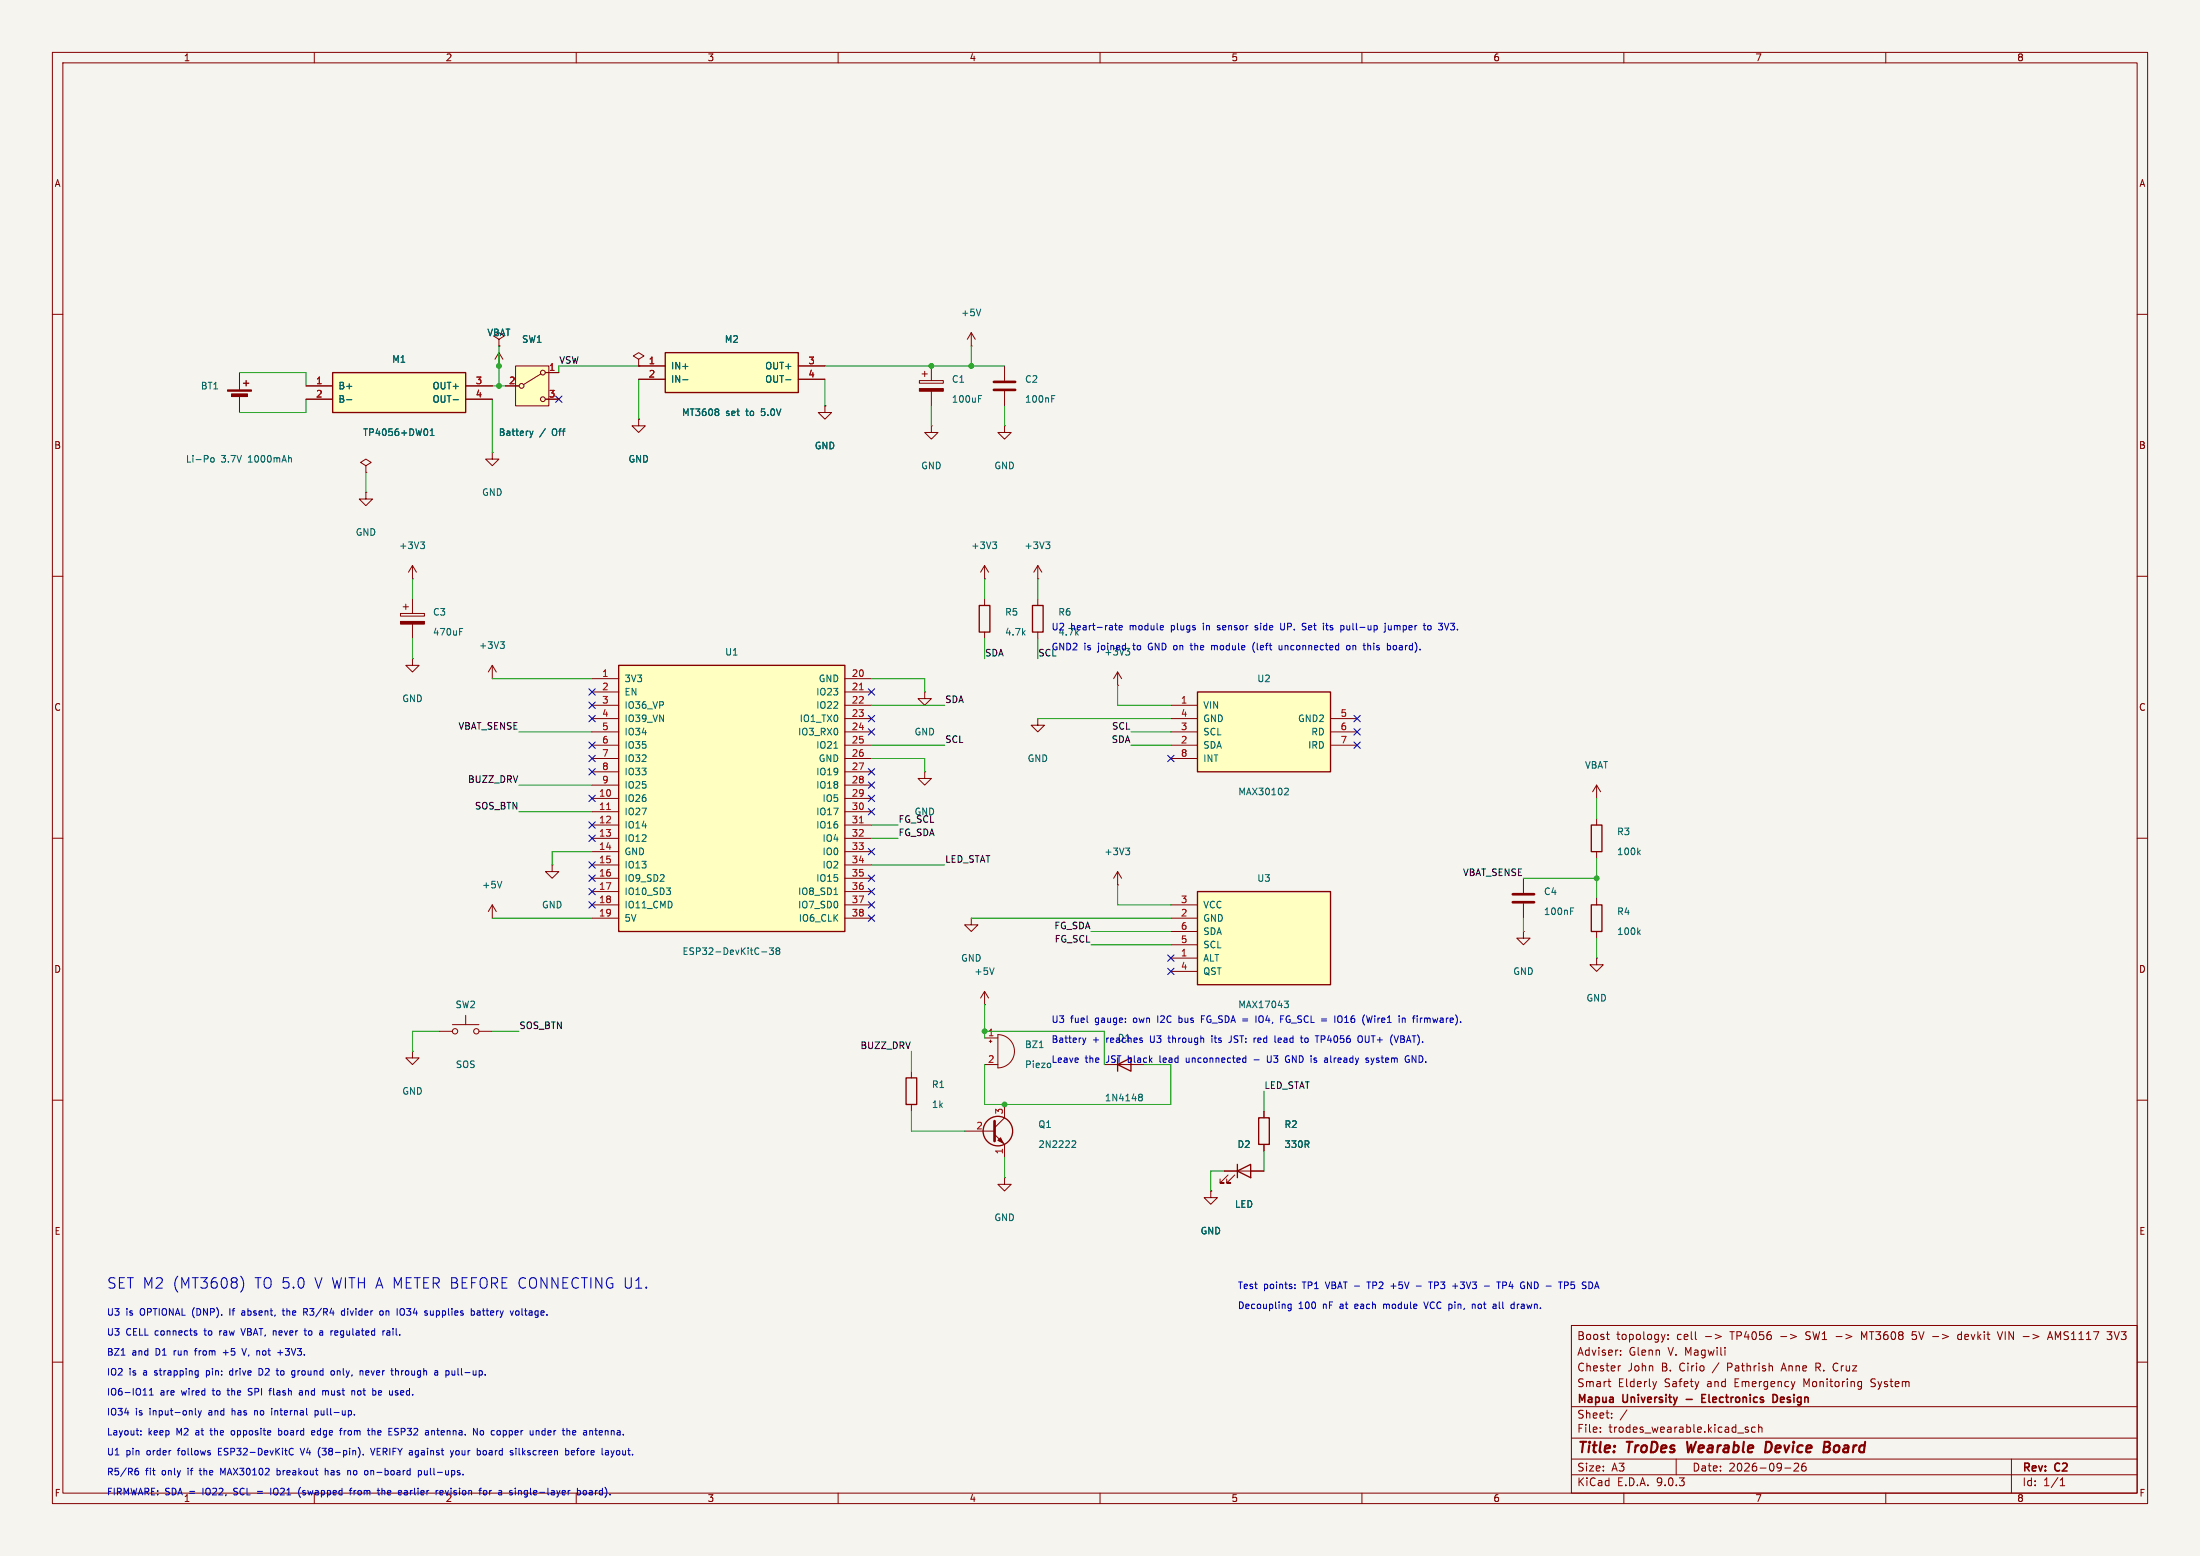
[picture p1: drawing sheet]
<svg xmlns="http://www.w3.org/2000/svg" width="420mm" height="297mm" viewBox="0 0 420 297" stroke-linecap="round" stroke-linejoin="round" font-family="sans-serif">
<path d="M0 0h420v297h-420z" fill="#f5f4ef" stroke="#f5f4ef" stroke-width=".19"/>
<g fill="none" stroke="#840000" stroke-width=".19">
<path d="M10 10h400v277h-400zM12 12h396v273h-396zM60 10v2M110 10v2M160 10v2M210 10v2M260 10v2M310 10v2M360 10v2M10 60h2M408 60h2M10 110h2"/>
<path d="M408 110h2M10 160h2M408 160h2M10 210h2M408 210h2M300 253h108v32h-108zM306.7 254.7h.5M306.9 255.6l.3 .1M309.4 258.5v.2M309.4 257.8v.1M317.9 254.7l-.4 1M318.4 255.5v.2"/>
<path d="M318.4 254.8v.1M325.6 255.1h1.1M327.4 254.7l1.2 .4-1.2 .4M329.3 257.2v.1M339.9 255.1h1.2M341.8 254.7l1.1 .4-1.1 .4M355.9 255.3l-.5-1.1v1.5M365 255.5l.6 .2M365.8 254.2h-.7l-.1 .7 .6-.1M374.4 254.8l-.4-.1-.3 .3 .2 .6h.5M381.3 254.2l.5 1.5 .5-1.5M390.9 255.7l.5-1.5 .5 1.5"/>
<path d="M391 255.3h.7M402.2 254.2h1l-.5 .6 .4 .1 .1 .5-.3 .3h-.5M403.6 254.2l.5 1.5M10 260h2M300 278.5h108M300 274.5h108M300 268.5h108M305.5 273.2v.2M305.5 272.5v.1M306.9 263.7h.6M307.2 264.6l.3 .1M307.7 270.5v.2"/>
<path d="M307.7 269.8v.1M309.4 260.7l-.4 .1M310.6 269.1l-1.3 1.9M316.2 263.7l-.3 1M320 278.5v3M333.7 272.5l-.3-.1-.2 .2v.2l.5 .2v.3h-.5M335.1 272.5l-.4-.1-.3 .3 .1 .6h.6M335.7 272.5l.2-.1 .4 .1 .1 .9M335.7 271.9v1.5M342.5 279.4l.6-.1 .2 .1 .1 .3-1 1.1h1M344.7 279.3a.59 .59 0 0 0-.8 .6v.6l.2 .2 .4 .1 .2-.2 .1-.5-.1-.2h-.5l-.3 .2M346.7 261h.5"/>
<path d="M347.2 260.2h-.5v1.5M354.9 263.7l.5 .1M355.4 264.6l-.5 .1M355.4 263.7v1.2l-.2 .2-.3 .1M384 278.5v6.5M408 260h2M60 285v2M110 285v2M160 285v2M210 285v2M260 285v2M300 281.5h108"/>
<path d="M310 285v2M340.7 280.2h1.2M360 285v2M393.3 283.6h.9M393.3 282.5l.4-.4v1.5"/>
</g>
<path d="M322.1 275.2l.2 2 .5-1.4M338 275.3l-.8-.1-.2 2h.4l.5-.3M348.2 276.2h.7M348.3 275.2l.9 .1a.51 .51 0 0 1 .1 .5 .51 .51 0 0 1-.4 .4M348.9 276.2l.3 .1a.58 .58 0 0 1-.3 .9h-.8" fill="none" stroke="#840000" stroke-width=".4"/>
<path d="M324.9 266.9h.5M325.6 266.2h-.7v1.5h.7M338.5 266.2a.76 .76 0 0 1 .8 .7 .76 .76 0 0 1-.8 .8z" fill="none" stroke="#840000" stroke-width=".3"/>
<path d="M118.1 127h43.2v50.8h-43.2z" fill="#ffffc2"/>
<path d="M118.1 127h43.2v50.8h-43.2z" fill="none" stroke="#840000" stroke-width=".25"/>
<g fill="none" stroke="#840000" stroke-width=".19">
<path d="M113 129.5h5.1M113 132.1h5.1M113 134.6h5.1M113 137.2h5.1M113 139.7h5.1M161.3 129.5h5.1M161.3 132.1h5.1M161.3 134.6h5.1M161.3 137.2h5.1M161.3 139.7h5.1M113 142.2h5.1M113 144.8h5.1"/>
<path d="M113 147.3h5.1M113 149.9h5.1M113 152.4h5.1M113 154.9h5.1M113 157.5h5.1M161.3 142.2h5.1M161.3 144.8h5.1M161.3 147.3h5.1M161.3 149.9h5.1M161.3 152.4h5.1M161.3 154.9h5.1M161.3 157.5h5.1"/>
<path d="M113 160h5.1M113 162.6h5.1M113 165.1h5.1M113 167.6h5.1M113 170.2h5.1M113 172.7h5.1M113 175.3h5.1M161.3 160h5.1M161.3 162.6h5.1M161.3 165.1h5.1M161.3 167.6h5.1M161.3 170.2h5.1"/>
<path d="M161.3 172.7h5.1M161.3 175.3h5.1"/>
</g>
<path d="M164.1 131.7h.7M115.8 154.5h.7M164.1 157.1h.7" fill="none" stroke="#a90000" stroke-width=".19"/>
<path d="M159.2 142.8h.7M127.2 169.5h.8l-.4 .5M127.9 170.1v.5M159.2 170.8h.7M145.4 181.7h1M146.9 180.9h.8l-.5 .5 .4 .1v.6l-.2 .1-.5-.1M148.4 181.5l-.3-.3 .3-.3h.2l.3 .3-.3 .3M148.4 181.5l-.3 .2 .1 .4 .2 .1 .3-.1 .2-.2v-.2l-.3-.2M148.4 181.5h.2" fill="none" stroke="#006464" stroke-width=".19"/>
<path d="M127 67.3h25.4v7.6h-25.4z" fill="#ffffc2"/>
<path d="M127 67.3h25.4v7.6h-25.4zM197.1 115.6h2v5.1h-2z" fill="none" stroke="#840000" stroke-width=".25"/>
<g fill="none" stroke="#840000" stroke-width=".19">
<path d="M121.9 69.9h5.1M121.9 72.4h5.1M152.4 69.9h5.1M152.4 72.4h5.1M157.5 77.5v1.2h1.2l-1.2 1.3-1.3-1.3h1.3M157.5 77.5h.1M177.8 81.3v1.3h1.3l-1.3 1.2-1.3-1.2h1.3M177.8 81.3h.1M191.8 81.3v1.3h1.2l-1.2 1.2-1.3-1.2h1.3M191.8 81.3h.1M198.1 114.3v1.3M198.1 137.2v1.2h1.3l-1.3 1.3-1.3-1.3h1.3"/>
<path d="M198.1 137.2h.1M198.1 120.7v1.2M213.4 130.8h.1M213.4 128.3l-.8 1.2M213.4 128.3l.7 1.2M213.4 128.3v2.5M213.4 168.9h.1M213.4 166.4v2.5M213.4 166.4l-.8 1.2M213.4 166.4l.7 1.2M188 191.8h.1M188 189.2l-.8 1.3"/>
<path d="M188 189.2l.7 1.3M188 189.2v2.6"/>
</g>
<path d="M130.4 72.5h.9M137.1 78.1l.1 .2-.1 .2M137.1 78.7l.1 .1-.1 .5M150 72.5h1M214.9 123.8h.8l-.5 .5M215.4 124.3l.3 .2v.3l-.3 .2M214.9 161.9h.8l-.5 .5M215.4 162.4l.3 .2v.3l-.3 .2M189.8 184.7l-.4 1.3" fill="none" stroke="#006464" stroke-width=".19"/>
<path d="M228.6 132.1h25.4v15.2h-25.4z" fill="#ffffc2"/>
<path d="M228.6 132.1h25.4v15.2h-25.4z" fill="none" stroke="#840000" stroke-width=".25"/>
<path d="M223.5 134.6h5.1M223.5 137.2h5.1M223.5 139.7h5.1M254 137.2h5.1M254 139.7h5.1M223.5 142.2h5.1M223.5 144.8h5.1M254 142.2h5.1" fill="none" stroke="#840000" stroke-width=".19"/>
<path d="M245.4 150.4l.4 .1 .2 .3-.8 .9h.8" fill="none" stroke="#006464" stroke-width=".19"/>
<path d="M98.4 69.9h6.4v7.6h-6.4z" fill="#ffffc2"/>
<g fill="none" stroke="#840000" stroke-width=".19">
<path d="M95.2 64.8l1.1-.7-1.1-.6-1 .6 1 .7v1.2M95.2 66h.1M95.2 67.3l-.7 1.3M95.2 67.3l.8 1.3M95.2 67.3v2.6M96.5 73.7h2.6M98.4 69.9h6.4v7.6h-6.4zM103.3 71.4l-3.4 2M104.1 71.1h2.6M104.1 76.2h2.6M175.5 72.6h4.6v.6h-4.6zM176 71.4h1"/>
<path d="M176.5 70.9v1M177.8 69.9v2.7M177.8 74.7v2.8M185.4 66h.1M185.4 63.5l-.7 1.3M185.4 63.5l.8 1.3M185.4 63.5v2.5M94 86.4v1.2h1.2l-1.2 1.3-1.3-1.3h1.3M94 86.4h.1M76.5 117.1h4.5v.5h-4.5zM77 115.8h1M77.5 115.3v1"/>
<path d="M78.7 110.5h.1M78.7 108l-.7 1.2M78.7 108l.8 1.2M78.7 108v2.5M78.7 114.3v2.8M78.7 119.1v2.8M188 110.5h.1M188 108l-.8 1.2M188 108l.7 1.2M188 108v2.5M188 114.3v1.3M198.1 110.5h.1"/>
<path d="M198.1 108l-.7 1.2M198.1 108l.8 1.2M198.1 108v2.5M78.7 125.7v1.3h1.3l-1.3 1.3-1.2-1.3h1.2M78.7 125.7h.1M188 120.7v1.2M304.8 149.9l-.8 1.2M304.8 149.9l.8 1.2M304.8 149.9v2.5M94 175.3h.1M94 172.7l-.8 1.3M94 172.7l.7 1.3"/>
<path d="M94 172.7v2.6M105.4 165.1v1.3h1.3l-1.3 1.2-1.3-1.2h1.3M105.4 165.1h.1M290.8 177.8v1.3h1.3l-1.3 1.2-1.2-1.2h1.2M290.8 177.8h.1M290.8 167.6v2.8M290.8 172.5v2.8M304.8 171.5v1.2M304.8 177.8v1.3M83.8 196.9h2.6M86.4 195.6h5M88.9 193.8v1.8"/>
<path d="M91.4 196.9h2.6M188 198.1h2.5M188.8 198.8h.6M189.1 198.5v.5M190.5 197.5a3.2 3.2 0 0 1 3.2 3.2 3.2 3.2 0 0 1-3.2 3.1zM304.8 182.9v1.3h1.3l-1.3 1.2-1.3-1.2h1.3M304.8 182.9h.1M78.7 200.7v1.2h1.3l-1.3 1.3-1.2-1.3h1.2M78.7 200.7h.1M184.1 215.9h5.8M188 203.2h2.5M189.9 216.5l1.9 1.9v2.6"/>
<path d="M191.8 210.8v2.6l-1.9 1.9"/>
<circle cx="99.6" cy="73.7" r=".46"/>
<circle cx="103.6" cy="71.1" r=".46"/>
<circle cx="103.6" cy="76.2" r=".46"/>
<circle cx="86.9" cy="196.9" r=".51"/>
<circle cx="90.9" cy="196.9" r=".51"/>
</g>
<g fill="none" stroke="#006464" stroke-width=".19">
<path d="M187.2 59l-.4 1.3M186.8 76.1h.4M186.8 75.5h.6M101.1 82.3l.3 .8M101.4 83.1l-.1 .4M101.8 82.3l-.4 .8M80.3 103.4h.7l-.4 .5M80.8 103.9l.2 .3v.3l-.2 .2M87.7 120h.6M189.5 103.4h.8l-.5 .5M190 103.9l.3 .3v.3l-.3 .2M199.6 103.4h.8l-.4 .5"/>
<path d="M200.2 103.9l.2 .3v.3l-.2 .2M87.7 120.6h.5M95.8 168.2l-.4 1.3M299.8 173.9h.5M299.8 173.3h.6M312.8 177.9l.3 .5M313.1 177.5l-.4 .5M198.4 200h.7M200.6 203.5l-.1 .2M204.8 217.7l.4 .1 .2 .3-.8 .9h.8"/>
</g>
<path d="M288.8 170.7h4.1M288.8 172.2h4.1M189.9 214v3.8" fill="none" stroke="#840000" stroke-width=".51"/>
<g fill="none" stroke="#840000" stroke-width=".25">
<path d="M186.9 115.6h2.1v5.1h-2.1zM303.8 172.7h2v5.1h-2z"/>
<circle cx="190.5" cy="215.9" r="2.82"/>
</g>
<g fill="#840000" stroke="#840000" stroke-width=".19">
<path d="M190.5 217.7l.5-.5 .5 1z"/>
<path d="M175.5 74.2h4.6v.5h-4.6z"/>
<path d="M76.5 118.6h4.5v.5h-4.5z"/>
</g>
<path d="M63.5 71.1h25.4v7.6h-25.4z" fill="#ffffc2"/>
<path d="M63.5 71.1h25.4v7.6h-25.4zM213.4 203.2l2.5-1.3v2.6zM213.4 201.9v2.6M240.3 213.4h2v5h-2z" fill="none" stroke="#840000" stroke-width=".25"/>
<g fill="none" stroke="#840000" stroke-width=".19">
<path d="M58.4 73.7h5.1M58.4 76.2h5.1M88.9 73.7h5.1M88.9 76.2h5.1M121.9 68.6l1-.7-1-.6-1 .6 1 .7v1.3M121.9 69.9h.1M69.8 88.9l1.1-.6-1.1-.7-1 .7 1 .6v1.3M69.8 90.2h.1M69.8 94v1.3h1.3l-1.3 1.2-1.2-1.2h1.2M69.8 94h.1M121.9 80v1.3h1.3l-1.3 1.3-1.3-1.3h1.3M121.9 80h.1"/>
<path d="M176.5 147.3v1.3h1.3l-1.3 1.3-1.2-1.3h1.2M176.5 147.3h.1M241.3 212.1v1.3M241.3 218.4v1.3"/>
</g>
<path d="M66.2 76.3h1M86.5 76.3h1M81.6 82.1v.8M82.1 83.1h.8M82.1 82.2l.4-.3v1.2M217.5 209.3l.1 .1M217.5 208.9h.3l.2 .1 .1 .2-.3 .2M217.6 209.4h.2M217.6 209.4l-.1 .1M217.8 209.4l.3 .2-.1 .4-.2 .1h-.3" fill="none" stroke="#006464" stroke-width=".19"/>
<path d="M228.6 170.2h25.4v17.8h-25.4z" fill="#ffffc2"/>
<path d="M46.5 73.2h1M47 72.6v1.1M303.8 157.5h2v5.1h-2zM228.6 170.2h25.4v17.8h-25.4zM173 205.7h2v5.1h-2zM236.2 223.5l2.6-1.3v2.6zM236.2 222.2v2.6" fill="none" stroke="#840000" stroke-width=".25"/>
<g fill="none" stroke="#840000" stroke-width=".19">
<path d="M45.7 71.1v3.3M45.7 75.4v3.3M58.4 73.7h5.1M58.4 76.2h5.1M88.9 73.7h5.1M88.9 76.2h5.1M95.2 66h.1M96.5 73.7h2.6M104.1 76.2h2.6M104.1 71.1h2.6M121.9 69.9h.1M121.9 69.9h5.1"/>
<path d="M121.9 72.4h5.1M152.4 69.9h5.1M152.4 72.4h5.1M157.5 77.5h.1M191.8 69.9v2.7M191.8 74.7v2.8M121.9 80h.1M94 129.5h.1M94 127l-.8 1.3M94 127l.7 1.3M94 127v2.5M176.5 132.1v1.3h1.3l-1.3 1.2-1.2-1.2h1.2"/>
<path d="M176.5 132.1h.1M304.8 156.2v1.3M185.4 175.3v1.2h1.3l-1.3 1.3-1.3-1.3h1.3M185.4 175.3h.1M223.5 172.7h5.1M223.5 175.3h5.1M223.5 177.8h5.1M304.8 162.6v1.2M223.5 180.3h5.1M223.5 182.9h5.1M223.5 185.4h5.1M174 204.5v1.2"/>
<path d="M174 210.8v1.3M241.3 212.1v1.3M241.3 218.4v1.3M191.8 224.8v1.3h1.2l-1.2 1.2-1.3-1.2h1.3M191.8 224.8h.1M231.1 227.3v1.3h1.3l-1.3 1.3-1.2-1.3h1.2M231.1 227.3h.1M233.7 223.5h7.6M234.4 224.3l-1.5 1.5h.8h-.8v-.8M235.7 224.3l-1.5 1.5h.7h-.7v-.8"/>
</g>
<g fill="none" stroke="#006464" stroke-width=".19">
<path d="M66.2 76.3h1M86.5 76.3h1M130.4 72.5h.9M137.1 78.1l.1 .2-.1 .2M137.1 78.7l.1 .1-.1 .5M150 72.5h1M200.8 76.1h.4M200.8 75.5h.6M40.3 87.5l.2-.1 .3 .1 .1 .5-.1 .1-.3 .1-.2-.1zM55.5 87.4l.1 .1v.7M81.6 82.1v.8M82.1 83.1h.8"/>
<path d="M82.1 82.2l.4-.3v1.2M101.1 82.3l.3 .8M101.4 83.1l-.1 .4M101.8 82.3l-.4 .8M95.5 122.5h.8l-.4 .5M96 123l.3 .2v.3l-.3 .3M312.8 162.7l.3 .4M313.1 162.3l-.4 .5M245.2 191.1h.8l-.5 .5 .4 .1 .1 .4-.3 .2h-.3"/>
</g>
<g fill="#840000" stroke="#840000" stroke-width=".19">
<path d="M43.4 74.4h4.6v.3h-4.6z"/>
<path d="M44.2 75.2h3v.5h-3z"/>
</g>
<path d="M189.7 72.9h4.1M189.7 74.4h4.1" fill="none" stroke="#840000" stroke-width=".51"/>
<g fill="none" stroke="#009600" stroke-width=".19">
<path d="M45.7 71.1h12.7v2.6M58.4 76.2v2.5h-12.7M94 73.7h2.5M94 76.2v10.2M95.2 66v7.7M121.9 69.9h-15.2v1.2M121.9 72.4v7.6M157.5 69.9h34.3M157.5 72.4v5.1M177.8 77.5v3.8M185.4 66v3.9M191.8 77.5v3.8"/>
<path d="M69.8 90.2v3.8M78.7 110.5v3.8M188 110.5v3.8M198.1 110.5v3.8M78.7 121.9v3.8M94 129.5h19M99.1 139.7h13.9M166.4 129.5h10.1v2.6M166.4 134.6h13.9M188 121.9v3.8M198.1 121.9v3.8M198.1 137.2h25.4"/>
<path d="M213.4 130.8v3.8h10.1M215.9 139.7h7.6M99.1 149.9h13.9M99.1 154.9h13.9M166.4 157.5h5M166.4 144.8h10.1v2.5M166.4 142.2h13.9M215.9 142.2h7.6M304.8 152.4v3.8M94 175.3h19M113 162.6h-7.6v2.5M166.4 165.1h13.9"/>
<path d="M166.4 160h5M185.4 175.3h38.1M208.3 177.8h15.2M213.4 168.9v3.8h10.1M290.8 175.3v2.5M290.8 167.6h14M304.8 163.8v7.7M304.8 179.1v3.8M83.8 196.9h-5.1v3.8M94 196.9h5.1M188 191.8v6.3M188 196.9h22.8v6.3"/>
<path d="M208.3 180.3h15.2M174 200.7v3.8M174 212.1v3.8h10.1M188 203.2v7.6h35.5v-7.6h-5.1M241.3 208.3v3.8M241.3 219.7v3.8M191.8 221v3.8M233.7 223.5h-2.6v3.8"/>
</g>
<g fill="none" stroke="#000084" stroke-width=".19">
<path d="M106.1 75.6l1.2 1.2M107.3 75.6l-1.2 1.2M112.4 134l1.2 1.2M112.4 131.5l1.2 1.2M112.4 136.6l1.2 1.2M113.6 134l-1.2 1.2M113.6 131.5l-1.2 1.2M113.6 136.6l-1.2 1.2M165.8 139.1l1.2 1.2M165.8 131.5l1.2 1.2M165.8 136.6l1.2 1.2M167 139.1l-1.2 1.2"/>
<path d="M167 131.5l-1.2 1.2M167 136.6l-1.2 1.2M258.5 136.6l1.2 1.2M258.5 139.1l1.2 1.2M259.7 136.6l-1.2 1.2M259.7 139.1l-1.2 1.2M112.4 159.4l1.2 1.2M112.4 151.8l1.2 1.2M112.4 156.9l1.2 1.2M112.4 141.6l1.2 1.2M112.4 144.2l1.2 1.2M112.4 146.7l1.2 1.2"/>
<path d="M113.6 159.4l-1.2 1.2M113.6 151.8l-1.2 1.2M113.6 156.9l-1.2 1.2M113.6 141.6l-1.2 1.2M113.6 144.2l-1.2 1.2M113.6 146.7l-1.2 1.2M165.8 151.8l1.2 1.2M165.8 149.3l1.2 1.2M165.8 154.3l1.2 1.2M165.8 146.7l1.2 1.2M167 151.8l-1.2 1.2M167 149.3l-1.2 1.2"/>
<path d="M167 154.3l-1.2 1.2M167 146.7l-1.2 1.2M222.9 144.2l1.2 1.2M224.1 144.2l-1.2 1.2M258.5 141.6l1.2 1.2M259.7 141.6l-1.2 1.2M112.4 167l1.2 1.2M112.4 164.5l1.2 1.2M112.4 172.1l1.2 1.2M112.4 169.6l1.2 1.2M113.6 167l-1.2 1.2M113.6 164.5l-1.2 1.2"/>
<path d="M113.6 172.1l-1.2 1.2M113.6 169.6l-1.2 1.2M165.8 174.7l1.2 1.2M165.8 167l1.2 1.2M165.8 162l1.2 1.2M165.8 169.6l1.2 1.2M165.8 172.1l1.2 1.2M167 174.7l-1.2 1.2M167 167l-1.2 1.2M167 162l-1.2 1.2M167 169.6l-1.2 1.2M167 172.1l-1.2 1.2"/>
<path d="M222.9 184.8l1.2 1.2M222.9 182.3l1.2 1.2M224.1 184.8l-1.2 1.2M224.1 182.3l-1.2 1.2"/>
</g>
<g fill="none" stroke="#0000c2" stroke-width=".19">
<path d="M212.8 119.4h.5M213 119v1.1l.3 .1M213.6 119.8l.6-.1v-.2l-.4-.1-.2 .2 .1 .6h.5M232.6 119.4l-.2 .2 .2 .2M239.9 119.4l-.3 .2v.2h.3M244.5 119v1.1l.2 .1h.4M248.8 119.6l.4 .1 .1 .3-.2 .2h-.3M248.8 119h.5M253.1 119.4h.5M253.3 119v1.1l.3 .1M256.3 119.4l.3 .2v.4l-.3 .2M264.4 119v.1"/>
<path d="M264.4 119.4v1.1l-.2 .2M265 119.4l.1 .8h.3l.2-.1M265.6 119.4v.8M272.6 119.5l.2-.1 .3 .1 .1 .5-.1 .2h-.3l-.2-.1zM275.7 119l.5 1.2 .4-1.2M227.2 123.2h.5M227.4 122.8v1.1l.3 .1M231.3 123.3l.4-.1 .1 .2M231.3 123.2v.8M232.4 120.2h.1M239.5 122.6a1.46 1.46 0 0 0 0 1.9M239.6 120.2h.3"/>
<path d="M244.2 123.2v.8h.3l.2-.1M244.7 123.2v.8M257.2 123.3l.3-.1 .2 .2v.4l-.2 .2h-.3l-.1-.2zM261.2 123.3l.3-.1 .2 .2M266.5 123.3l-.3-.1-.2 .2v.5l.2 .1h.3M206.7 198.1l.3 .9M207 199l-.2 .3M207.3 198.1l-.3 .9M225.1 193.9v1.3M225.1 195.1l.1 .1M225.2 194.3l-.1 .1M229.4 194.5h.4"/>
<path d="M230 193.9h-.6v1.3M231.4 197.7v.1M231.4 198.1v.9M235 198.8l-.4 .2M239.8 198.1l-.3 .1M240.6 193.9l-.1 .1a.81 .81 0 0 0 .1 1.2M243.5 198.9l.1 .1M244.2 198.1l-.2 .2v.5l.2 .2M244.5 194.5h.4M244.5 193.9h.6M244.6 198.4l-.6 .2M248.2 198.1h.5"/>
<path d="M248.5 198.9l.2 .1M249.3 198.1l-.2 .3v.3l.2 .3M252.2 198.4h.5M252.7 197.7h-.5v1.3M255.4 194.1l.3-.2a.43 .43 0 0 1 .5 .4M256.2 194.7a.43 .43 0 0 1-.3 .5 .43 .43 0 0 1-.5-.2M259.5 197.7a.43 .43 0 0 1 .6 .4v.5a.43 .43 0 0 1-.6 .4M260.9 193.9l.3 1.3 .2-.9 .3 .9 .3-1.3M266.1 197.7l.5 1.3 .4-1.3M267.7 194.3v.9M267.7 194.4l.2-.1 .3 .1 .1 .8M271.5 194.3l-.3 .1"/>
<path d="M226.5 201.9v.7l.1 .2M237.7 201.9l.1 .1M237.8 201.5v1.3M237.8 202.7l-.1 .1M239.4 202.3h1M241.9 201.5v1l.3 .3 .3-.1M245.6 201.6h.5M245.9 202.2h.3M246.2 202.7h-.6M260.8 202.3l.5 .2-.1 .2-.3 .1M260.8 202h.4M261.7 201.9l.3 .9"/>
<path d="M262 202.8l-.3 .4M262.3 201.9l-.3 .9M268.7 201.5l.3 .1M268.8 202.2h.2v.5l-.3 .1M269.6 202.8v-1.3l.7 1.3M23.1 258.7h.8M37.2 254.4l.3 .1 .1 .2-.4 .2M37.2 254l.3 .1M42.6 258.2h1M45.9 243.6a2.29 2.29 0 0 1 0 3M46 253.6l.4 1.3M46.2 257.4l.4 1.3"/>
<path d="M46.3 250.2l-.1 .1M46.3 250.6l-.2 .1 .2 .3M53 258.2h1M53.5 257.7v1M53.9 250.2h.4M54 249.8v1.1l.3 .1M58 254h.5M58.2 253.6v1.1l.3 .2M58.3 250.4l.4 .6M58.6 249.8h-.6v1.2M58.6 250.4h-.6M61.2 254l.4 .2v.7"/>
<path d="M61.6 254.8l-.4 .1M61.6 254.3l-.4 .1M64.3 254l-.4 .2 .1 .6 .3 .1M64.5 254.3l-.6 .1M65.8 250.3l-.4-.1-.2 .2 .1 .6h.5M65.8 249.8v1.2M72.6 250.3l.1-.1 .4 .1 .1 .5-.2 .2h-.3l-.1-.1zM73.1 254v.9M73.5 254l-.4 .3M74.2 254l-.3 .1M74.3 254.4h-.3l-.2 .2 .1 .2 .4 .1M76.4 250.9l.3 .1h.3"/>
<path d="M77 249.8h-.3l-.3 .2M82.2 250.2v.7l.3 .1M90 250.3l.3-.1 .3 .2-.1 .6h-.5M91.1 250.3h.5M91.5 250.6h-.3l-.1 .1v.3h.4M98 250.2l-.3 .8M98.6 250.3l.3-.1 .2 .2v.4l-.2 .2h-.3l-.2-.2zM246.5 248.9v1.1l-.3 .2-.3-.1M246.5 249l-.4-.1-.2 .3 .1 .5h.5M247.2 245.8v.2M247.2 245.2v.1M260.9 244.7h.8"/>
<path d="M264.1 248.9v.9M264.3 248.9l-.2 .2M265.5 245.5h1M270.4 245.5h.9M271.8 248.5l.4 1.3M272.7 244.7h.8M273.1 244.7v1.3M277.3 245.5h1M281.1 249.1l.2-.2 .3 .1v.8M281.1 248.9v.9M283.4 245.5h.9M285.2 248.9l.4 .2v.7"/>
<path d="M285.6 249.7l-.4 .1M285.6 249.2l-.4 .1M285.7 244.7h.8M286.1 244.7v1.3M286.9 245.4h.5M287.4 244.7h-.5v1.3M288.7 248.9l.4 .1M289.1 249.7l-.4 .1M289.1 248.5v1.3M291.6 246v-1.3l.7 1.3M298.7 245.4l.6-.1 .1-.2-.1-.3-.6-.1v1.3M303.9 244.9l.2 .3-.2 .6"/>
<path d="M26.9 273.8v.1M26.9 273.1v.1M27.3 266.3h.7M28.5 266.3h.7M28.5 265.4l.4-.4v1.3M37.3 268.8v1.1l.2 .2M37.5 261.6l.3 .1M37.8 261.6v1.1l-.1 .1-.3 .1M37.8 262.4l-.3 .1M37.8 269.2l.3 .9M38.1 270.1l-.3 .4M38.4 269.2l-.3 .9"/>
<path d="M40.1 277.4v.3M43.9 261.7l-.1 .2 .1 .5M44.2 273.1l-.1 .2 .1 .5M47.4 266.2l.2 .1M47.6 265l-.2 .3 .2 .3M48.6 269.2v.9M48.8 269.2l-.2 .2M49.9 261.3l-.5-.1v1.3l.5-.1M51.3 265.4h.5M51.8 265l-.3 .2v1.1M51.9 268.8v.1M51.9 269.2v.9"/>
<path d="M52.7 261.6h.5M53 262.4l.2 .1M53.2 272.6v1.3M53.2 273.8l.4 .1M53.6 273.1h-.4M55.2 277.2l.2 .5 .6-.1M55.9 261.6l.4 .1M56 276.6l-.6-.1-.2 .5M56.3 261.6v1.1l-.1 .1-.3 .1M56.3 262.4l-.4 .1M57.2 265.5h.5M57.3 276.4l.4 1.3"/>
<path d="M57.7 265.7l-.4 .1-.2 .2 .2 .3 .4-.1M60 273.1h-.3l-.2 .1v.6h.5M60.1 273.4l-.6 .1M60.2 269.2v1.3M60.2 269.3l.3-.1 .2 .2M60.7 270l-.2 .1-.3-.1M60.8 277.7l.3 .5M61.1 276.3l-.3 .5M61.7 265.5l.3-.1 .1 .2M62.1 265.6v.7M62.3 265.4l-.2 .2M63.3 261.7l.3-.1 .2 .3v.3l-.2 .3-.3-.1-.1-.2z"/>
<path d="M64.8 273.1h.5M65.3 272.6l-.3 .2M67.2 265.5h.5v.8M67.7 270v.1M68.6 276.6l.1 .5-.1 .7M68.8 261.7h.4l.1 .8M69.3 277.6v.1M69.9 261.7v.7M70.1 273.1h.5M70.3 272.6v1.1l.3 .2M70.4 261.9l-.6 .2M70.7 276.4l.5 1.3 .4-1.3"/>
<path d="M71 272.6v1.3M71.2 273.1l-.2 .1M71.5 265.4l.3 .3v.3l-.3 .3M72.3 265.5v.7M72.9 265.7l-.7 .2M74.2 273.9h.6M74.2 272.6h.6M75.3 273.8l.2 .1M75.5 272.7l-.2 .2 .2 .3M75.5 266.2l.3 .1M75.5 261.8l.4-.2 .2 .2M75.5 261.2v1.3"/>
<path d="M75.8 265.4l-.3 .2v.2l.3 .1M82.4 273.1v.8M82.6 273.1l-.2 .1M83 262.4h.6M83 261.7h.5l.1 .8M83.6 261.9l-.6 .2M86 276.9l.3 .8M86.3 277.7l-.3 .4M86.6 276.9l-.3 .8M86.8 262.4l-.3 .1M86.8 261.6v.9M90.4 272.6l.7 1.3v-1.3"/>
<path d="M91.5 276.9l.2 .2v.4l-.2 .2M92.1 273.1h-.3l-.1 .2v.5l.4 .1M92.3 277v.6M95.1 273.1h.3l.1 .2M95.5 273.7l-.1 .1-.3 .1M97.8 276.9h.1M97.8 277.3l.1 .2-.1 .2M98.5 276.4v.2M98.5 276.9v.8M102.4 273.2l.1-.1h.3l.1 .8M102.4 273.1v.8M108 276.9h.4l.2 .2-.1 .6h-.5"/>
<path d="M108 276.4v1.3M109.6 276.9h-.3l-.2 .2v.6h.5M109.7 277.2l-.6 .1M109.7 273.1l-.4 .1 .1 .6 .3 .1M109.9 273.4l-.6 .1M113.6 273.1h.4M115.5 277.5l.2 .2h.5M115.6 276.9h.5l.1 .8M116.2 277.2h-.5l-.2 .2M116.6 276.9l.3 .8M116.8 278.1h-.2M25.9 280.8l.3-.1 .3 .3-.2 .5h-.4"/>
<path d="M26.3 280.3h-.3l-.2 .3M42.6 281.2l-.5-.9v1.2M51.7 284.1v1.2M52.9 281.5h.4M52.9 280.3v1.2M53.3 280.7h-.4M57.4 283.9a1.46 1.46 0 0 0 0 1.9M62.1 280.8l.4-.1 .1 .2M62.1 280.3v1.2M66.4 280.7h.5v.8M66.7 284.5h.5M67.2 284.1l-.3 .1v1.1"/>
<path d="M70 280.7l.3 .2v.4l-.3 .2M72 284.5h.5M72.2 284.1v1.1l.3 .1M72.9 284.1v1.2M73.1 284.5l-.2 .1M76.6 284.6l.1 .2-.6 .1M77.2 284.9v.4M79.9 280.7h.3l.3 .2-.1 .6h-.5M79.9 280.7v1.2M83.6 284.5l-.3 .2M84 284.9l.6-.1-.1-.2-.3-.1-.2 .2v.6h.5M91.4 284.5h.5"/>
<path d="M91.9 284.1h-.2M92.4 284.6l.3-.1 .2 .2v.4l-.2 .2h-.3l-.1-.2zM99.3 284.5l-.3 .1M110.2 284.6l.4-.1 .2 .2-.1 .6h-.5M110.2 284.1v1.2M111.4 284.6l.2-.1 .3 .1 .1 .5-.1 .2h-.3l-.2-.1z"/>
</g>
<g fill="#009600" stroke="#009600" stroke-width=".19">
<circle cx="191.8" cy="210.8" r=".46"/>
<circle cx="304.8" cy="167.6" r=".46"/>
<circle cx="188" cy="196.9" r=".46"/>
<circle cx="95.2" cy="73.7" r=".46"/>
<circle cx="95.2" cy="69.9" r=".46"/>
<circle cx="177.8" cy="69.9" r=".46"/>
<circle cx="185.4" cy="69.9" r=".46"/>
</g>
<g font-size="2.8" fill="#0000c2">
<text x="20.3" y="246.1">SET M2 (MT3608)</text>
<text x="48.6" y="246.1">TO 5.0</text>
<text x="60.1" y="246.1">V WITH A METER BEFORE CONNECTING U1.</text>
</g>
<g font-size="2.8" fill="#840000">
<text x="301" y="277.9">Title:</text>
<text x="310.6" y="277.9">TroDes</text>
<text x="322.9" y="277.9">Wearable</text>
<text x="338.6" y="277.9">Device</text>
<text x="350.6" y="277.9">Board</text>
</g>
<g font-size="2.1" fill="#840000">
<text x="301" y="256">Boost</text>
<text x="308.6" y="256">topology:</text>
<text x="320.2" y="256">cell</text>
<text x="330.6" y="256">TP4056</text>
<text x="345.3" y="256">SW1 -&gt;</text>
<text x="356.2" y="256">MT3608</text>
<text x="366" y="256">5V -&gt;</text>
<text x="375.1" y="256">devkit</text>
<text x="382.9" y="256">VIN -&gt;</text>
<text x="392.8" y="256">AMS1117</text>
<text x="404.3" y="256">3V3</text>
<text x="301" y="262">Chester</text>
<text x="301" y="259">Adviser:</text>
<text x="310.7" y="262">John</text>
<text x="310.9" y="259">Glenn</text>
<text x="317.2" y="262">B.</text>
<text x="318.5" y="259">V. Magwili</text>
<text x="320.7" y="262">Cirio</text>
<text x="327.3" y="262">/</text>
<text x="330.1" y="262">Pathrish</text>
<text x="340.7" y="262">Anne</text>
<text x="347.3" y="262">R. Cruz</text>
<text x="301" y="268.2">Mapua</text>
<text x="301" y="265">Smart</text>
<text x="308.9" y="265">Elderly</text>
<text x="309.9" y="268.2">University</text>
<text x="317.8" y="265">Safety</text>
<text x="322.5" y="268.2">-</text>
<text x="326" y="265">and</text>
<text x="326.1" y="268.2">Electronics</text>
<text x="331.4" y="265">Emergency</text>
<text x="340.3" y="268.2">Design</text>
<text x="344.7" y="265">Monitoring</text>
<text x="357.7" y="265">System</text>
<text x="301" y="273.7">File:</text>
<text x="301" y="271">Sheet:</text>
<text x="307.1" y="273.7">trodes_wearable.kicad_sch</text>
<text x="301" y="281.1">Size:</text>
<text x="307.6" y="281.1">A3</text>
<text x="323" y="281.1">Date:</text>
<text x="330" y="281.1">2026-09-26</text>
<text x="386" y="281.3">Rev:</text>
<text x="392.4" y="281.3">C2</text>
<text x="301" y="283.9">KiCad</text>
<text x="308.7" y="283.9">E.D.A.</text>
<text x="316.3" y="283.9">9.0.3</text>
<text x="386" y="283.9">Id:</text>
<text x="390.1" y="283.9">1/1</text>
</g>
<g font-size="1.8" fill="#840000">
<text x="35" y="11.9">1</text>
<text x="85" y="11.9">2</text>
<text x="135" y="11.9">3</text>
<text x="185" y="11.9">4</text>
<text x="235" y="11.9">5</text>
<text x="285" y="11.9">6</text>
<text x="335" y="11.9">7</text>
<text x="385" y="11.9">8</text>
<text x="10.3" y="35.9">A</text>
<text x="408.3" y="35.9">A</text>
<text x="10.3" y="85.9">B</text>
<text x="408.2" y="85.9">B</text>
<text x="10.3" y="135.9">C</text>
<text x="408.2" y="135.9">C</text>
<text x="10.3" y="185.9">D</text>
<text x="408.2" y="185.9">D</text>
<text x="10.3" y="235.9">E</text>
<text x="408.3" y="235.9">E</text>
<text x="10.3" y="285.9">F</text>
<text x="35" y="286.9">1</text>
<text x="85" y="286.9">2</text>
<text x="135" y="286.9">3</text>
<text x="185" y="286.9">4</text>
<text x="235" y="286.9">5</text>
<text x="285" y="286.9">6</text>
<text x="335" y="286.9">7</text>
<text x="385" y="286.9">8</text>
<text x="408.3" y="285.9">F</text>
</g>
<g font-size="1.8" fill="#006464">
<text x="92.9" y="64.4">VBAT</text>
<text x="99.6" y="65.6">SW1</text>
<text x="138.3" y="65.6">M2</text>
<text x="183.4" y="60.6">+5V</text>
<text x="74.8" y="69.4">M1</text>
<text x="128" y="70.7">IN+</text>
<text x="146" y="70.7">OUT+</text>
<text x="38.2" y="74.5">BT1</text>
<text x="64.5" y="74.5">B+</text>
<text x="64.5" y="77.1">B-</text>
<text x="82.5" y="74.5">OUT+</text>
<text x="82.5" y="77.1">OUT-</text>
<text x="128" y="73.3">IN-</text>
<text x="146" y="73.3">OUT-</text>
<text x="181.6" y="73.3">C1</text>
<text x="181.6" y="77.1">100uF</text>
<text x="195.6" y="73.3">C2</text>
<text x="195.6" y="77.1">100nF</text>
<text x="69.2" y="83.4">TP4056+DW01</text>
<text x="95.1" y="83.4">Battery</text>
<text x="103" y="83.4">/</text>
<text x="105.5" y="83.4">Off</text>
<text x="130.1" y="79.6">MT3608</text>
<text x="138.5" y="79.6">set</text>
<text x="142.5" y="79.6">to</text>
<text x="145.6" y="79.6">5.0V</text>
<text x="35.4" y="88.5">Li-Po</text>
<text x="42.2" y="88.5">3.7V</text>
<text x="47.5" y="88.5">1000mAh</text>
<text x="119.9" y="88.5">GND</text>
<text x="155.4" y="86">GND</text>
<text x="175.8" y="89.8">GND</text>
<text x="189.7" y="89.8">GND</text>
<text x="91.9" y="94.8">GND</text>
<text x="67.8" y="102.5">GND</text>
<text x="76.1" y="105">+3V3</text>
<text x="185.3" y="105">+3V3</text>
<text x="195.5" y="105">+3V3</text>
<text x="82.6" y="117.7">C3</text>
<text x="191.8" y="117.7">R5</text>
<text x="201.9" y="117.7">R6</text>
<text x="82.6" y="121.5">470uF</text>
<text x="91.3" y="124.1">+3V3</text>
<text x="138.3" y="125.3">U1</text>
<text x="191.8" y="121.5">4.7k</text>
<text x="119.1" y="130.4">3V3</text>
<text x="156.2" y="130.4">GND</text>
<text x="239.9" y="130.4">U2</text>
<text x="76.7" y="134.2">GND</text>
<text x="119.1" y="132.9">EN</text>
<text x="119.1" y="135.5">IO36_VP</text>
<text x="155.7" y="132.9">IO23</text>
<text x="155.7" y="135.5">IO22</text>
<text x="229.6" y="135.5">VIN</text>
<text x="119.1" y="138">IO39_VN</text>
<text x="119.1" y="140.6">IO34</text>
<text x="119.1" y="143.1">IO35</text>
<text x="152.3" y="140.6">IO3_RX0</text>
<text x="152.6" y="138">IO1_TX0</text>
<text x="155.7" y="143.1">IO21</text>
<text x="174.5" y="140.6">GND</text>
<text x="229.6" y="138">GND</text>
<text x="229.6" y="140.6">SCL</text>
<text x="229.6" y="143.1">SDA</text>
<text x="247.7" y="138">GND2</text>
<text x="249.6" y="143.1">IRD</text>
<text x="250.2" y="140.6">RD</text>
<text x="119.1" y="145.6">IO32</text>
<text x="119.1" y="148.2">IO33</text>
<text x="155.7" y="148.2">IO19</text>
<text x="156.2" y="145.6">GND</text>
<text x="196.1" y="145.6">GND</text>
<text x="229.6" y="145.6">INT</text>
<text x="302.5" y="146.9">VBAT</text>
<text x="119.1" y="150.7">IO25</text>
<text x="119.1" y="153.3">IO26</text>
<text x="119.1" y="155.8">IO27</text>
<text x="155.7" y="150.7">IO18</text>
<text x="155.7" y="155.8">IO17</text>
<text x="156.9" y="153.3">IO5</text>
<text x="236.3" y="152">MAX30102</text>
<text x="119.1" y="158.3">IO14</text>
<text x="119.1" y="160.9">IO12</text>
<text x="155.7" y="158.3">IO16</text>
<text x="156.9" y="160.9">IO4</text>
<text x="308.6" y="159.6">R3</text>
<text x="119.1" y="163.4">GND</text>
<text x="119.1" y="166">IO13</text>
<text x="156.9" y="163.4">IO0</text>
<text x="156.9" y="166">IO2</text>
<text x="210.7" y="163.4">+3V3</text>
<text x="308.6" y="163.4">100k</text>
<text x="91.9" y="169.8">+5V</text>
<text x="103.4" y="173.6">GND</text>
<text x="119.1" y="168.5">IO9_SD2</text>
<text x="119.1" y="171">IO10_SD3</text>
<text x="119.1" y="173.6">IO11_CMD</text>
<text x="152.3" y="171">IO8_SD1</text>
<text x="152.3" y="173.6">IO7_SD0</text>
<text x="155.7" y="168.5">IO15</text>
<text x="229.6" y="173.6">VCC</text>
<text x="239.9" y="168.5">U3</text>
<text x="294.6" y="171">C4</text>
<text x="119.1" y="176.1">5V</text>
<text x="152.4" y="176.1">IO6_CLK</text>
<text x="229.6" y="176.1">GND</text>
<text x="229.6" y="178.7">SDA</text>
<text x="294.6" y="174.9">100nF</text>
<text x="308.6" y="174.9">R4</text>
<text x="308.6" y="178.7">100k</text>
<text x="130.2" y="182.5">ESP32-DevKitC-38</text>
<text x="183.4" y="183.7">GND</text>
<text x="229.6" y="181.2">SCL</text>
<text x="229.6" y="183.7">ALT</text>
<text x="185.9" y="186.3">+5V</text>
<text x="229.6" y="186.3">QST</text>
<text x="288.8" y="186.3">GND</text>
<text x="302.8" y="191.4">GND</text>
<text x="86.9" y="192.6">SW2</text>
<text x="236.3" y="192.6">MAX17043</text>
<text x="195.6" y="200.3">BZ1</text>
<text x="76.7" y="209.1">GND</text>
<text x="86.9" y="204.1">SOS</text>
<text x="177.8" y="207.9">R1</text>
<text x="195.6" y="204.1">Piezo</text>
<text x="177.8" y="211.7">1k</text>
<text x="198.1" y="215.5">Q1</text>
<text x="210.8" y="210.4">1N4148</text>
<text x="245.1" y="215.5">R2</text>
<text x="198.1" y="219.3">2N2222</text>
<text x="236.1" y="219.3">D2</text>
<text x="245.1" y="219.3">330R</text>
<text x="189.7" y="233.3">GND</text>
<text x="235.7" y="230.7">LED</text>
<text x="229.1" y="235.8">GND</text>
</g>
<g font-size="1.8" fill="#a90000">
<text x="104.7" y="70.9">1</text>
<text x="123.8" y="69.6">1</text>
<text x="154.2" y="69.6">3</text>
<text x="60.3" y="73.4">1</text>
<text x="60.3" y="75.9">2</text>
<text x="90.7" y="73.4">3</text>
<text x="90.7" y="75.9">4</text>
<text x="97.1" y="73.4">2</text>
<text x="104.7" y="75.9">3</text>
<text x="123.8" y="72.1">2</text>
<text x="154.2" y="72.1">4</text>
<text x="114.9" y="129.3">1</text>
<text x="114.9" y="131.8">2</text>
<text x="162.5" y="129.3">20</text>
<text x="162.5" y="131.8">21</text>
<text x="114.9" y="134.4">3</text>
<text x="114.9" y="136.9">4</text>
<text x="162.5" y="134.4">22</text>
<text x="162.5" y="136.9">23</text>
<text x="225.4" y="134.4">1</text>
<text x="225.4" y="136.9">4</text>
<text x="255.8" y="136.9">5</text>
<text x="114.9" y="139.4">5</text>
<text x="114.9" y="142">6</text>
<text x="162.5" y="139.4">24</text>
<text x="162.5" y="142">25</text>
<text x="225.4" y="139.4">3</text>
<text x="225.4" y="142">2</text>
<text x="255.8" y="139.4">6</text>
<text x="255.8" y="142">7</text>
<text x="114.9" y="144.5">7</text>
<text x="114.9" y="147.1">8</text>
<text x="114.9" y="149.6">9</text>
<text x="162.5" y="144.5">26</text>
<text x="162.5" y="147.1">27</text>
<text x="162.5" y="149.6">28</text>
<text x="225.4" y="144.5">8</text>
<text x="114.3" y="152.1">10</text>
<text x="114.3" y="154.7">11</text>
<text x="162.5" y="152.1">29</text>
<text x="162.5" y="154.7">30</text>
<text x="114.3" y="157.2">12</text>
<text x="114.3" y="159.8">13</text>
<text x="162.5" y="157.2">31</text>
<text x="162.5" y="159.8">32</text>
<text x="114.3" y="162.3">14</text>
<text x="114.3" y="164.8">15</text>
<text x="114.3" y="167.4">16</text>
<text x="162.5" y="162.3">33</text>
<text x="162.5" y="164.8">34</text>
<text x="162.5" y="167.4">35</text>
<text x="114.3" y="169.9">17</text>
<text x="114.3" y="172.5">18</text>
<text x="162.5" y="169.9">36</text>
<text x="162.5" y="172.5">37</text>
<text x="225.4" y="172.5">3</text>
<text x="114.3" y="175">19</text>
<text x="162.5" y="175">38</text>
<text x="225.4" y="175">2</text>
<text x="225.4" y="177.5">6</text>
<text x="225.4" y="180.1">5</text>
<text x="225.4" y="182.6">1</text>
<text x="225.4" y="185.2">4</text>
<text x="188.5" y="197.9">1</text>
<text x="188.5" y="202.9">2</text>
<text x="186.3" y="215.6">2</text>
<text x="191.5" y="212.8" transform="rotate(-90 191.5 212.8)">3</text>
<text x="191.5" y="220.4" transform="rotate(-90 191.5 220.4)">1</text>
</g>
<g font-size="1.8" fill="#0f0f0f">
<text x="106.7" y="69.5">VSW</text>
<text x="188" y="125.4">SDA</text>
<text x="180.3" y="134.3">SDA</text>
<text x="87.4" y="139.4">VBAT_SENSE</text>
<text x="180.3" y="141.9">SCL</text>
<text x="212.1" y="141.9">SDA</text>
<text x="212.2" y="139.4">SCL</text>
<text x="89.2" y="149.5">BUZZ_DRV</text>
<text x="90.6" y="154.6">SOS_BTN</text>
<text x="174.5" y="155.8">GND</text>
<text x="171.4" y="157.1">FG_SCL</text>
<text x="171.4" y="159.7">FG_SDA</text>
<text x="180.3" y="164.8">LED_STAT</text>
<text x="279.2" y="167.3">VBAT_SENSE</text>
<text x="201.2" y="177.5">FG_SDA</text>
<text x="201.2" y="180">FG_SCL</text>
<text x="99.1" y="196.5">SOS_BTN</text>
<text x="164.2" y="200.3">BUZZ_DRV</text>
<text x="241.3" y="207.9">LED_STAT</text>
</g>
<g font-size="1.8" fill="#0000c2">
<text x="198.1" y="125.4">SCL</text>
<text x="200.7" y="124.2">GND2</text>
<text x="200.7" y="120.4">U2</text>
<text x="201.9" y="121.5">4.7k</text>
<text x="204.4" y="120.4">heart-rate</text>
<text x="206.9" y="124.2">is</text>
<text x="209.7" y="124.2">joined</text>
<text x="210.7" y="125.3">+3V3</text>
<text x="215.8" y="120.4">module</text>
<text x="216.6" y="124.2">to</text>
<text x="219.7" y="124.2">GND on</text>
<text x="223.8" y="120.4">plugs</text>
<text x="228.2" y="124.2">the</text>
<text x="230.1" y="120.4">in</text>
<text x="232.3" y="124.2">module</text>
<text x="233.1" y="120.4">sensor</text>
<text x="240.4" y="124.2">(left</text>
<text x="240.5" y="120.4">side</text>
<text x="245.5" y="120.4">UP.</text>
<text x="245.6" y="124.2">unconnected</text>
<text x="249.9" y="120.4">Set</text>
<text x="254.1" y="120.4">its</text>
<text x="257.6" y="120.4">pull-up</text>
<text x="258.8" y="124.2">on</text>
<text x="262.2" y="124.2">this</text>
<text x="266.3" y="120.4">jumper</text>
<text x="266.9" y="124.2">board).</text>
<text x="273.9" y="120.4">to</text>
<text x="277" y="120.4">3V3.</text>
<text x="200.7" y="195.3">U3</text>
<text x="204.4" y="195.3">fuel</text>
<text x="209.2" y="195.3">gauge:</text>
<text x="216.6" y="195.3">own</text>
<text x="221.4" y="195.3">I2C</text>
<text x="225.7" y="195.3">bus</text>
<text x="230.2" y="195.3">FG_SDA =</text>
<text x="241" y="195.3">IO4,</text>
<text x="245.9" y="195.3">FG_SCL =</text>
<text x="256.7" y="195.3">IO16</text>
<text x="262.2" y="195.3">(Wire1</text>
<text x="269.3" y="195.3">in</text>
<text x="272.3" y="195.3">firmware).</text>
<text x="200.7" y="202.9">Leave</text>
<text x="200.7" y="199.1">Battery</text>
<text x="207.2" y="202.9">the</text>
<text x="208.5" y="199.1">+</text>
<text x="211.3" y="202.9">JST black</text>
<text x="211.3" y="199.1">reaches</text>
<text x="213.3" y="199">D1</text>
<text x="219.8" y="199.1">U3</text>
<text x="221.9" y="202.9">lead</text>
<text x="223.5" y="199.1">through</text>
<text x="227.1" y="202.9">unconnected</text>
<text x="232" y="199.1">its</text>
<text x="235.5" y="199.1">JST:</text>
<text x="240.4" y="199.1">red</text>
<text x="243" y="202.9">U3</text>
<text x="244.6" y="199.1">lead</text>
<text x="246.7" y="202.9">GND is</text>
<text x="249.8" y="199.1">to</text>
<text x="252.9" y="199.1">TP4056</text>
<text x="254.5" y="202.9">already</text>
<text x="261.1" y="199.1">OUT+</text>
<text x="262.6" y="202.9">system</text>
<text x="267.5" y="199.1">(VBAT).</text>
<text x="270.3" y="202.9">GND.</text>
<text x="20.3" y="251.2">U3</text>
<text x="24" y="251.2">is</text>
<text x="26.8" y="251.2">OPTIONAL (DNP).</text>
<text x="44.3" y="251.2">If</text>
<text x="46.8" y="251.2">absent,</text>
<text x="54.9" y="251.2">the</text>
<text x="59" y="251.2">R3/R4</text>
<text x="66.5" y="251.2">divider</text>
<text x="74" y="251.2">on</text>
<text x="77.4" y="251.2">IO34</text>
<text x="83" y="251.2">supplies</text>
<text x="92" y="251.2">battery</text>
<text x="99.8" y="251.2">voltage.</text>
<text x="236.2" y="246.1">Test</text>
<text x="236.2" y="249.9">Decoupling</text>
<text x="241.2" y="246.1">points:</text>
<text x="247.9" y="249.9">100</text>
<text x="248.8" y="246.1">TP1</text>
<text x="252.7" y="249.9">nF</text>
<text x="253.4" y="246.1">VBAT -</text>
<text x="256.1" y="249.9">at</text>
<text x="259.1" y="249.9">each</text>
<text x="261.7" y="246.1">TP2</text>
<text x="264.8" y="249.9">module</text>
<text x="266.3" y="246.1">+5V</text>
<text x="272.8" y="249.9">VCC pin,</text>
<text x="274.1" y="246.1">TP3</text>
<text x="278.7" y="246.1">+3V3</text>
<text x="282.3" y="249.9">not</text>
<text x="286.5" y="249.9">all</text>
<text x="287.7" y="246.1">TP4</text>
<text x="290.1" y="249.9">drawn.</text>
<text x="292.4" y="246.1">GND -</text>
<text x="300.1" y="246.1">TP5</text>
<text x="304.8" y="246.1">SDA</text>
<text x="20.3" y="255">U3</text>
<text x="24" y="255">CELL connects</text>
<text x="39.3" y="255">to</text>
<text x="42.4" y="255">raw</text>
<text x="46.8" y="255">VBAT, never</text>
<text x="59.2" y="255">to</text>
<text x="62.3" y="255">a</text>
<text x="64.6" y="255">regulated</text>
<text x="74.7" y="255">rail.</text>
<text x="20.3" y="262.6">IO2</text>
<text x="20.3" y="258.8">BZ1</text>
<text x="24.6" y="262.6">is</text>
<text x="25.2" y="258.8">and</text>
<text x="27.4" y="262.6">a</text>
<text x="29.8" y="262.6">strapping</text>
<text x="29.8" y="258.8">D1</text>
<text x="33.4" y="258.8">run</text>
<text x="37.7" y="258.8">from</text>
<text x="39.8" y="262.6">pin:</text>
<text x="43.2" y="258.8">+5</text>
<text x="44.5" y="262.6">drive</text>
<text x="47.2" y="258.8">V, not</text>
<text x="50.3" y="262.6">D2</text>
<text x="53.9" y="262.6">to</text>
<text x="54.2" y="258.8">+3V3.</text>
<text x="57" y="262.6">ground</text>
<text x="64.7" y="262.6">only,</text>
<text x="70.4" y="262.6">never</text>
<text x="76.6" y="262.6">through</text>
<text x="85" y="262.6">a</text>
<text x="87.4" y="262.6">pull-up.</text>
<text x="20.3" y="266.4">IO6-IO11</text>
<text x="30.6" y="266.4">are</text>
<text x="34.8" y="266.4">wired</text>
<text x="40.9" y="266.4">to</text>
<text x="43.9" y="266.4">the</text>
<text x="48.1" y="266.4">SPI</text>
<text x="52.3" y="266.4">flash</text>
<text x="58.2" y="266.4">and</text>
<text x="62.8" y="266.4">must</text>
<text x="68.6" y="266.4">not</text>
<text x="72.8" y="266.4">be</text>
<text x="76.2" y="266.4">used.</text>
<text x="20.3" y="274.1">Layout:</text>
<text x="20.3" y="270.3">IO34</text>
<text x="25.8" y="270.3">is</text>
<text x="28.3" y="274.1">keep</text>
<text x="28.6" y="270.3">input-only</text>
<text x="33.8" y="274.1">M2</text>
<text x="37.6" y="274.1">at</text>
<text x="40.1" y="270.3">and</text>
<text x="40.7" y="274.1">the</text>
<text x="44.7" y="270.3">has</text>
<text x="44.8" y="274.1">opposite</text>
<text x="49.2" y="270.3">no</text>
<text x="52.7" y="270.3">internal</text>
<text x="54" y="274.1">board</text>
<text x="60.6" y="274.1">edge</text>
<text x="61.2" y="270.3">pull-up.</text>
<text x="66.2" y="274.1">from</text>
<text x="71.7" y="274.1">the</text>
<text x="75.9" y="274.1">ESP32</text>
<text x="83.1" y="274.1">antenna.</text>
<text x="92.4" y="274.1">No</text>
<text x="96.1" y="274.1">copper</text>
<text x="103.7" y="274.1">under</text>
<text x="110.1" y="274.1">the</text>
<text x="114.3" y="274.1">antenna.</text>
<text x="20.3" y="281.7">R5/R6</text>
<text x="20.3" y="277.9">U1</text>
<text x="24" y="277.9">pin</text>
<text x="27.8" y="281.7">fit</text>
<text x="28.1" y="277.9">order</text>
<text x="31" y="281.7">only</text>
<text x="34.2" y="277.9">follows</text>
<text x="36.1" y="281.7">if</text>
<text x="38.6" y="281.7">the</text>
<text x="42.1" y="277.9">ESP32-DevKitC</text>
<text x="42.7" y="281.7">MAX30102</text>
<text x="53.7" y="281.7">breakout</text>
<text x="58.1" y="277.9">V4</text>
<text x="61.6" y="277.9">(38-pin).</text>
<text x="63.1" y="281.7">has</text>
<text x="67.6" y="281.7">no</text>
<text x="71.1" y="281.7">on-board</text>
<text x="71.9" y="277.9">VERIFY against</text>
<text x="81.5" y="281.7">pull-ups.</text>
<text x="87.5" y="277.9">your</text>
<text x="92.7" y="277.9">board</text>
<text x="99.3" y="277.9">silkscreen</text>
<text x="110" y="277.9">before</text>
<text x="117.2" y="277.9">layout.</text>
<text x="20.3" y="285.5">FIRMWARE: SDA =</text>
<text x="39" y="285.5">IO22,</text>
<text x="45.1" y="285.5">SCL =</text>
<text x="52.5" y="285.5">IO21</text>
<text x="58" y="285.5">(swapped</text>
<text x="68.1" y="285.5">from</text>
<text x="73.6" y="285.5">the</text>
<text x="77.7" y="285.5">earlier</text>
<text x="85.1" y="285.5">revision</text>
<text x="93.6" y="285.5">for</text>
<text x="97.5" y="285.5">a</text>
<text x="99.8" y="285.5">single-layer</text>
<text x="112.9" y="285.5">board).</text>
</g>
</svg>
